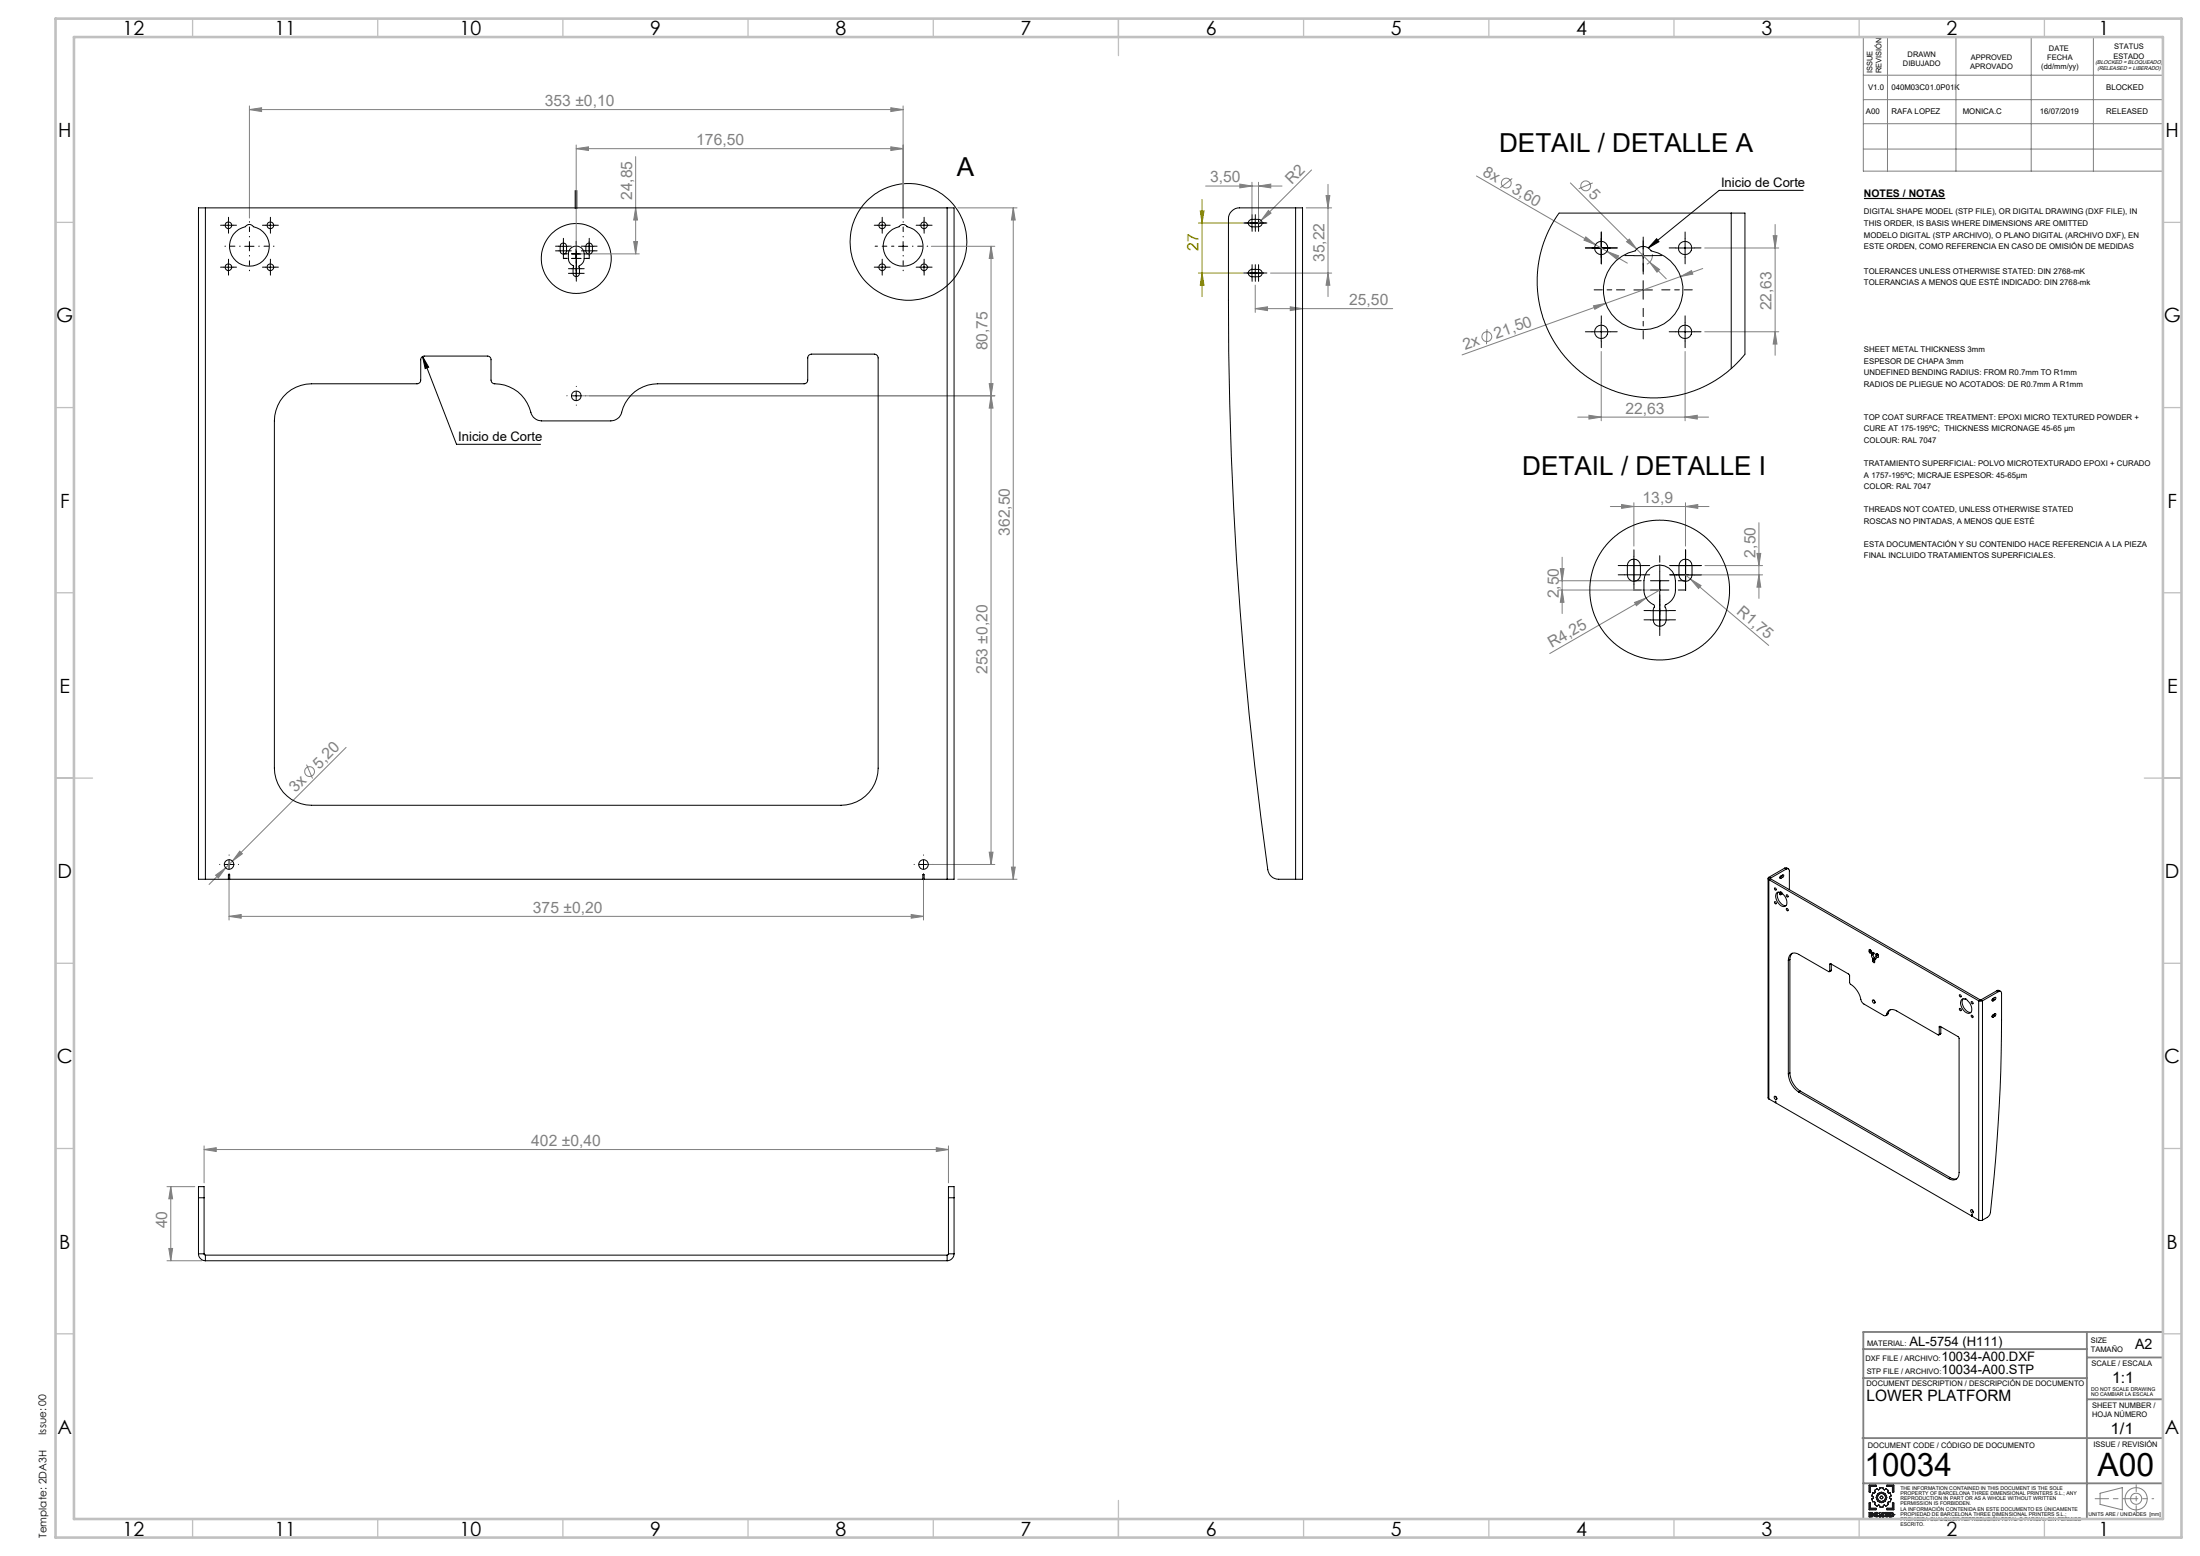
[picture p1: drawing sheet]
<svg xmlns="http://www.w3.org/2000/svg" width="594mm" height="420mm" viewBox="0 0 594 420" stroke-linecap="round" stroke-linejoin="round" font-family="sans-serif">
<path d="M503.3 53.6h21.9" fill="none" stroke="#000" stroke-width=".32"/>
<g fill="none" stroke="#808080" stroke-width=".27">
<path d="M503.1 10h80.9v36.2h-80.9zM509.6 10v36.2M528.1 10v36.2M548.4 10v36.2M565.2 10v36.2M67.3 29.6l3.3-.5v1zM67.3 28.6v30.3M67.3 29.6h176.5M155.6 39.1v28.4M240.5 39.6l3.3 .5-3.3 .5zM240.5 29.1l3.3 .5-3.3 .5zM243.8 28.6v30.3"/>
<path d="M503.1 20.3h80.9M503.1 26.9h80.9M503.1 33.4h80.9M155.6 40.1l3.3-.5v1zM155.6 40.1h88.2M171.6 56.1l.5 3.3h-1zM171.6 42.3v26.2M258.6 56.1h16M273.6 56.1l.5 3.3h-1zM273.6 56.1v181.2M325.5 50.2h20.6M334.8 49.7l3.2 .5-3.2 .5z"/>
<path d="M338 49.2v10M339.8 50.2l3.3-.5v1zM339.8 49.2v10M342.5 56.8l.7 .7-2.7 2zM352.7 56.1h6.9M354.1 45.9l-14.3 14.3M358 52.8h1.1l-.5 3.3zM358.6 49.8v30.3M398.6 47.5l40.8 23.5M408.3 48.2l-3.2 2.5M424 49.4l17.9 17.8M430 49.4l-3.7 1.6"/>
<path d="M503.1 40.2h80.9M156.6 68.5h16M171.1 65.2h1l-.5 3.3zM251.5 66.5h17.1M267.6 66.5v166.8M267.6 66.5l.5 3.3h-1zM338.9 77v7.3M343 73.7h16.6M358.6 73.7l.5 3.3h-1.1zM428.2 63.9l2.6 2.2-3.1-1.3zM433.9 67.9l3.1 1.2-.5 .8zM439.2 65.2l.7-.7 2 2.7z"/>
<path d="M441.9 67.2l3.5 3.6M445.4 70.8l4.5 4.5M445.4 70.8l2.7 2-.7 .7zM446.1 68.6l-.3 1.6-1.2 1.1M453.8 74.6l-59 21.2M453.8 74.6l2.9-1.6 .4 1zM459.7 72.5l-5.9 2.1M460.3 66.9h20M478.8 63.6h1l-.5 3.3zM479.3 60.6v35.3M338.9 83.3l3.3-.5v1zM338.9 83.3h37.1"/>
<path d="M348.4 82.8l3.3 .5-3.3 .5zM401.5 88.8l-.1 4.1M430.2 82.5l3.3-.6-2.9 1.6zM432.3 94.9v18.7M455 94.9v18.7M460.3 89.6h20M479.3 89.6l.5 3.3h-1zM156.6 106.8h112M267.1 103.6h1l-.5 3.2zM267.6 106.8l.5 3.4h-1zM426 112.6h35.3M429 112.1l3.3 .5-3.3 .5z"/>
<path d="M455 112.6l3.3-.5v1zM434.8 136.7h26.6M437.8 136.2l3.3 .5-3.3 .5zM441.1 135.7v11.7M455.1 136.7l3.3-.5v1zM455.1 135.7v11.7M420.8 156.8h19.6M420.8 159.3h26.3M421.3 153.5h1l-.5 3.3zM421.8 159.3l.5 3.3h-1zM421.8 150.4v15.2M448.1 159.3l-3.7 2.1"/>
<path d="M455.1 155.2l1.3 1.1M456.1 155.2h19.8M456.4 156.3l2.9 1.8-.7 .7zM456.4 156.3l21.2 17.9M460.3 152.7h15.6M474.4 149.4h1l-.5 3.3zM474.9 155.2l.5 3.3h-1zM474.9 141.1v20.4M441.3 162.6l3.1-1.2-2.6 2.1zM444.4 161.4l-26 15M82.8 206.4l1.6 3.7M93.5 201.7l-37.1 37"/>
<path d="M58.2 236.2l2.7-1.9-2 2.7zM61.8 236.9v11.4M64.7 229.7l.7 .8-2.6 1.9zM249.3 236.9v11.4M250.3 233.3h18.3M258.6 237.3h16M267.1 230h1l-.5 3.3zM273.1 234.1h1l-.5 3.2zM61.8 247.4l3.3-.5v.9zM61.8 247.4h187.5M246 246.9l3.3 .5-3.3 .4zM55.1 310.3l3.3-.5v1z"/>
<path d="M55.1 309.3v10M55.1 310.3h201M252.8 309.8l3.3 .5-3.3 .5zM256.1 309.3v10M45.1 320.3h7.5M45.6 337h1l-.5 3.3zM46.1 320.3v20M46.1 320.3l.5 3.3h-1zM45.1 340.3h9.4M567 403.1l6-1.6v6l-6-1.4z"/>
<circle cx="406.7" cy="49.4" r="1.32"/>
<circle cx="428.1" cy="50.2" r="1.33"/>
<circle cx="401.4" cy="90.9" r="1.32"/>
<circle cx="83.6" cy="208.3" r="1.32"/>
<circle cx="576.7" cy="404.5" r="3"/>
<circle cx="576.8" cy="404.5" r="1.5"/>
</g>
<g fill="none" stroke="#000" stroke-width=".27">
<path d="M61.7 59.6v2.5M73 59.6v2.5M238.2 59.6v2.5M249.5 59.6v2.5M338 59v2.5M338.9 59v2.5M486.9 51.4h-22.7l-19.2 15.5M60.4 72.1h2.5M60.4 60.8h2.5M61.7 70.9v2.5M66.1 66.5h2.5M67.3 65.2v2.5"/>
<path d="M71.8 72.1h2.5M71.8 60.8h2.5M73 70.9v2.5M150.8 66.5h2.6M152.1 65.2v2.5M154.3 73.8h2.5M154.3 68.5h2.5M154.3 69.8h2.5M155.6 67.3v3.7M155.6 72.5v2.6M157.8 66.5h2.5M159.1 65.2v2.5"/>
<path d="M236.9 72.1h2.5M236.9 60.8h2.5M238.2 70.9v2.5M242.6 66.5h2.5M243.8 65.2v2.5M248.2 72.1h2.6M248.2 60.8h2.6M249.5 70.9v2.5M336.8 60.2h3.4M336.8 73.7h3.4M338 72.4v2.5M338.9 72.4v2.5"/>
<path d="M429.8 66.9h5M432.3 64.4v5M441.1 78.3h5.1M441.1 69h5.1M443.7 66.5v5M443.7 75.8v5M447.3 64.4l.6 .8-2.9 1.7zM452.5 66.9h4.9M455 64.4v5M114.1 96.2l1.6 2.9-.9 .4zM114.1 96.2l9.2 23.7h22.6M429.8 89.6h5"/>
<path d="M432.3 87.1v5M452.5 89.6h4.9M455 87.1v5M154.3 106.8h2.5M155.6 105.6v2.5M438.6 152.7h5.1M441.1 150.2v5M445.6 156.8h5M445.6 159.3h5M448.1 154.3v7.5M452.6 152.7h5M452.6 155.2h5"/>
<path d="M455.1 150.2v7.5M445.6 167.3h5M445.6 164.8h5M448.1 162.3v7.5M60.6 233.3h2.5M61.8 232.1v2.5M248.1 233.3h2.5M249.3 232.1v2.5"/>
<circle cx="155.6" cy="69.8" r="9.4"/>
<circle cx="245.3" cy="65.3" r="15.8"/>
</g>
<g fill="none" stroke="#191924" stroke-width=".27">
<path d="M504.7 400.9h1.8v.3h-1.5v1.5h-.3zM504.7 405.7h.3v1.4h1.5v.4h-1.8zM505 408.5l.4 .2h-.4zM505 409l.4 .1-.4 .1zM505.3 408.3h-.6v1.2l.9-.1 .1-.3M505.3 408.3l.4 .2M505.4 408.6h.1M505.4 409.1h.1M505.7 408.5h.1M505.7 408.5l-.2 .3 .2 .3M505.7 408.5l-.1 .3 .1 .3M505.7 409.1h.1"/>
<path d="M506 408.9h.1M506 408.9l.2 .3 .5 .3 .5-.3M506 408.9l.3 .5 .5 .1 .4-.3M506.1 402.3l.7-.5 .4 .3 .3-.1 .1-.4h.8l.1 .4 .3 .1 .4-.3 .7 .5-.2 .5 .2 .2h.5l.2 .8-.4 .3v.2l.4 .3-.2 .8h-.5l-.2 .2 .2 .5-.7 .4-.4-.3-.3 .1-.1 .5h-.8l-.1-.5-.3-.1-.4 .3-.7-.4 .2-.5-.2-.2h-.5l-.2-.8 .4-.3v-.2l-.4-.3 .2-.8h.5l.2-.2zM506.4 408.9h.1M506.4 408.9l.3 .3 .2-.2M506.4 408.9l.1 .2 .4-.1M506.9 409l.3 .2M506.9 408.7l-.2-.2-.3 .4M506.9 408.7l-.4-.1-.1 .3M507.2 408.5l-.3 .2M507.2 408.5l-.5-.3-.5 .2-.2 .5"/>
<path d="M507.2 408.5l-.4-.3-.5 .1-.3 .6M507.5 408.3h.3l.5 .6v-.6h.3v1.2h-.3l-.5-.7v.7h-.3zM509.1 409l-.2 .2M509.1 409l.5 .1M509.5 400.9h1.8v1.8h-.3v-1.5h-1.5zM509.5 407.1h1.5v-1.4h.3v1.8h-1.8zM509.6 409.1h.1M509.6 409.1l-.4-.4 .2-.2h-.4v-.2h.9l-.3 .4 .3 .4M509.9 409.1h.1M509.9 409.1l-.2 .3-.3 .1-.5-.3M509.9 409.1l-.2 .3-.8-.2M510.2 408.3l1 .2 .2 .4-.3 .4-.9 .2z"/>
<path d="M510.5 408.5l.4 .1v.5h-.4zM511 408.9h.1M511.4 408.9h.1"/>
<circle cx="508" cy="404.2" r=".39"/>
<circle cx="508" cy="404.2" r="1.45"/>
<circle cx="508" cy="404.2" r="1.15"/>
</g>
<path d="M324.1 56.9h1l-.5 3.3zM324.6 53.9v26.2M323.6 60.2h12.1M323.6 73.7h12.1M324.6 73.7l.5 3.3h-1z" fill="none" stroke="#808000" stroke-width=".27"/>
<g fill="none" stroke="#000" stroke-width=".27" stroke-dasharray="15.2 1.3 1.3 1.3">
<path d="M61.7 59.5v-.9M73 59.6v-.9M238.2 59.6v-.9M249.5 59.5v-.9M338.1 58.9v-1M338.9 58.9v-1M339.8 58.9v-1M60.4 72.1h-.9M60.4 60.8h-.9M61.7 70.9v-.9M61.7 73.4v.9M61.7 62v.9"/>
<path d="M62.9 72.1h.9M62.9 60.8h.9M71.8 72.1h-.9M71.8 60.8h-.9M73 70.9v-.9M73 73.4v.9M73 62.1v.9M74.3 72.1h.9M74.3 60.8h.9M150.9 66.5h-.9M150.9 67.7h-.9M152.1 65.2v-.9"/>
<path d="M152.1 67.7v.9M152.1 67.7v-1.2M152.1 67.7h-1.2M152.1 67.7v1.3M152.1 67.7h1.3M152.1 66.5v-.9M152.1 69v.8M153.1 68.5h-.9M153.1 69.8h-.9M153.4 66.5h.8M153.4 67.7h.8M154.4 73.8h-.9"/>
<path d="M154.4 72.5h-.9M155.6 72.5v-.8M155.6 75v.9M155.6 72.5v-1.2M155.6 72.5h-1.2M155.6 72.5v1.3M155.6 72.5h1.3M155.6 71.3v-.9M155.6 73.8v.9M155.6 66v-.9M155.6 71v.9M155.6 67.3v-.9"/>
<path d="M155.6 72.3v.8M155.6 69.8v-1.3M155.6 69.8h-1.2M155.6 69.8v1.2M155.6 69.8h1.3M156.9 73.8h.8M156.9 72.5h.8M157.8 66.5h-.8M157.8 67.7h-.8M158.1 68.5h.9M158.1 69.8h.9M159.1 65.2v-.9"/>
<path d="M159.1 67.7v.9M159.1 67.7v-1.2M159.1 67.7h-1.3M159.1 67.7v1.3M159.1 67.7h1.2M159.1 66.5v-.9M159.1 69v.8M160.3 66.5h.9M160.3 67.7h.9M236.9 72.1h-.9M236.9 60.8h-.9M238.2 70.9v-.9"/>
<path d="M238.2 73.4v.9M238.2 62.1v.9M239.4 72.1h.9M239.4 60.8h.9M248.3 72.1h-.9M248.3 60.8h-.9M249.5 70.9v-.9M249.5 73.4v.9M249.5 62v.9M250.8 72.1h.9M250.8 60.8h.9M336.8 60.2h-1"/>
<path d="M336.8 73.7h-1M337.7 60.2h-1M337.7 73.7h-1M338.1 61.4v1M338.1 72.4v-1M338.1 74.9v1M338.6 60.2h-1M338.6 73.7h-1M338.9 61.4v1M338.9 72.4v-1M338.9 74.9v1M339.3 60.2h1"/>
<path d="M339.3 73.7h1M339.8 60.2v-1.3M339.8 60.2h-1.2M339.8 60.2v1.2M339.8 60.2h1.3M339.8 61.4v1M339.8 73.7v-1.3M339.8 73.7h-1.2M339.8 73.7v1.2M339.8 73.7h1.3M339.8 72.4v-1M339.8 74.9v1"/>
<path d="M340.2 60.2h1M340.2 73.7h1M341.1 60.2h1M341.1 73.7h1M429.8 66.9h-1.8M432.3 64.4v-1.8M432.3 69.4v1.8M434.8 66.9h1.8M441.2 69h-2.5M443.7 66.5v-2.5M443.7 71.5v2.5M446.2 69h2.5"/>
<path d="M452.5 66.9h-1.8M455 64.4v-1.8M455 69.4v1.8M457.5 66.9h1.8M429.8 89.6h-1.8M432.3 87.1v-1.8M432.3 92.1v1.8M434.8 89.6h1.8M452.5 89.6h-1.8M455 87.1v-1.8M455 92.1v1.8M457.5 89.6h1.8"/>
<path d="M153.1 106.8h.1M155.6 104.3h.1M155.6 109.3v.1M158.1 106.8h.1M438.7 152.7h-1.8M438.7 155.2h-1.8M441.2 155.2v1.7M441.2 150.2v-1.8M441.2 155.2v2.5M441.2 155.2h2.5M441.2 155.2v-2.5M441.2 155.2h-2.5"/>
<path d="M441.2 157.7v1.7M441.2 152.7v-1.8M443.1 156.8h-1.7M443.1 159.3h-1.7M443.7 152.7h1.7M443.7 155.2h1.7M448.1 151.8v-1.8M448.1 154.3v-1.8M452.6 152.7h-1.7M452.6 155.2h-1.7M453.1 156.8h1.8M453.1 159.3h1.8"/>
<path d="M455.1 155.2v1.7M455.1 150.2v-1.8M455.1 155.2v2.5M455.1 155.2h2.5M455.1 155.2v-2.5M455.1 155.2h-2.5M455.1 157.7v1.7M455.1 152.7v-1.8M455.1 152.7v-2.5M455.1 152.7h-2.5M455.1 152.7v2.5M455.1 152.7h2.5"/>
<path d="M457.6 152.7h1.8M457.6 155.2h1.8M445.6 167.3h-1.7M445.6 164.8h-1.7M448.1 161.8v1.7M448.1 164.3v1.7M448.1 164.8v-1.7M448.1 169.8v1.8M448.1 162.3v-1.7M448.1 167.3v1.8M450.6 167.3h1.8M450.6 164.8h1.8"/>
<path d="M59.4 233.3h-.1M61.9 230.8h.1M61.9 235.8v.1M64.4 233.3h.1M246.9 233.3h-.1M249.4 230.8h.1M249.4 235.8v.1M251.9 233.3h.1"/>
</g>
<path d="M438.7 78.2h-8.3M443.7 73.2v-8.2M448.7 78.2h8.2M443.7 83.2v8.3" fill="none" stroke="#000" stroke-width=".27" stroke-dasharray="15.2 1.3 1.3 1.3" stroke-dashoffset="13"/>
<path d="M336.1 60.2h5.7" fill="none" stroke="#000" stroke-width=".27" stroke-dasharray="15.2 1.3 1.3 1.3" stroke-dashoffset="14.3"/>
<path d="M64.9 66.5h-4.2M67.4 64v-4.2M67.4 69v4.1M69.9 66.5h4.1M243.9 64v-4.2M243.9 69v4.1M246.4 66.5h4.1" fill="none" stroke="#000" stroke-width=".27" stroke-dasharray="15.2 1.3 1.3 1.3" stroke-dashoffset="15.1"/>
<path d="M241.4 66.5h-5.1" fill="none" stroke="#000" stroke-width=".27" stroke-dasharray="15.2 1.3 1.3 1.3" stroke-dashoffset="14.6"/>
<path d="M565.7 404.5h11.1" fill="none" stroke="#808080" stroke-width=".27" stroke-dasharray="15.2 1.3 1.3 1.3" stroke-dashoffset="11.6"/>
<path d="M576.8 404.5h4.7" fill="none" stroke="#808080" stroke-width=".27" stroke-dasharray="15.2 1.3 1.3 1.3" stroke-dashoffset="14.8"/>
<path d="M576.8 400.8v7.4" fill="none" stroke="#808080" stroke-width=".27" stroke-dasharray="15.2 1.3 1.3 1.3" stroke-dashoffset="13.4"/>
<path d="M503.1 359.5h80.9v50.5h-80.9zM563.5 359.5v50.5M503.1 372h60.4M503.1 364.2h60.4M563.5 366.4h20.5M563.5 377.7h20.5M502.8 388.2h81.2M503.1 400.4h80.9" fill="none" stroke="#808080" stroke-width=".5"/>
<g fill="none" stroke="#c0c0c0" stroke-width=".35">
<path d="M52 5v5M102 5v5M152 5v5M202 5v5M252 5v5M302 5v10M352 5v5M402 5v5M452 5v5M502 5v5M552 5v5M15 60h5"/>
<path d="M584 60h5M15 110h5M584 110h5M15 160h5M584 160h5M15 210h10M579 210h10M15 260h5M584 260h5M15 310h5M584 310h5M15 360h5"/>
<path d="M584 360h5M52 410v5M102 410v5M152 410v5M202 410v5M252 410v5M302 405v10M352 410v5M402 410v5M452 410v5M502 410v5M552 410v5"/>
</g>
<path d="M15 5h574v410h-574zM20 10h564v400h-564z" fill="none" stroke="#c0c0c0" stroke-width=".7"/>
<path d="M114.1 96.2l1.6 2.9-.9 .4zM447.3 64.4l.6 .8-2.9 1.7z" fill="#000"/>
<path d="M324.1 56.9h1l-.5 3.3zM324.6 73.7l.5 3.3h-1z" fill="#808000"/>
<g fill="#808080">
<path d="M441.3 162.6l3.1-1.2-2.6 2.1z"/>
<path d="M342.5 56.8l.7 .7-2.7 2z"/>
<path d="M456.4 156.3l2.9 1.8-.7 .7z"/>
<path d="M445.4 70.8l2 2.7 .7-.7zM439.2 65.2l2.7 2-2-2.7z"/>
<path d="M433.9 67.9l2.6 2 .5-.8zM428.2 63.9l-.5 .9 3.1 1.3z"/>
<path d="M334.8 49.7l3.2 .5-3.2 .5zM339.8 50.2l3.3-.5v1zM155.6 40.1l3.3-.5v1zM240.5 39.6l3.3 .5-3.3 .5zM67.3 29.6l3.3-.5v1zM240.5 29.1l3.3 .5-3.3 .5zM61.8 247.4l3.3-.5v.9zM246 246.9l3.3 .5-3.3 .4zM429 112.1l3.3 .5-3.3 .5zM455 112.6l3.3-.5v1z"/>
<path d="M338.9 83.3l3.3-.5v1zM348.4 82.8l3.3 .5-3.3 .5z"/>
<path d="M455.1 136.7l3.3-.5v1zM437.8 136.2l3.3 .5-3.3 .5z"/>
<path d="M453.8 74.6l3.3-.6-.4-1zM430.2 82.5l.4 1 2.9-1.6z"/>
<path d="M58.2 236.2l.7 .8 2-2.7zM64.7 229.7l-1.9 2.7 2.6-1.9z"/>
<path d="M267.1 103.6h1l-.5 3.2zM267.6 66.5l.5 3.3h-1zM45.6 337h1l-.5 3.3zM46.1 320.3l.5 3.3h-1z"/>
<path d="M358 52.8h1.1l-.5 3.3zM358.6 73.7l.5 3.3h-1.1z"/>
<path d="M273.6 56.1l.5 3.3h-1zM273.1 234.1h1l-.5 3.2zM267.6 106.8l.5 3.4h-1zM267.1 230h1l-.5 3.3zM171.6 56.1l.5 3.3h-1zM171.1 65.2h1l-.5 3.3zM478.8 63.6h1l-.5 3.3zM479.3 89.6l.5 3.3h-1zM474.4 149.4h1l-.5 3.3zM474.9 155.2l.5 3.3h-1zM421.3 153.5h1l-.5 3.3zM421.8 159.3l.5 3.3h-1z"/>
<path d="M55.1 310.3l3.3-.5v1zM252.8 309.8l3.3 .5-3.3 .5z"/>
</g>
<g fill="none" stroke="#000" stroke-width=".27">
<path d="M55.5 56.1h-1.9v181.2h1.9M55.5 56.1h200.2M55.5 56.1v181.2M255.7 56.1h1.9v181.2h-1.9M255.7 56.1v181.2M337.3 59.5a3.6 3.6 0 0 1 2.9-.2 1.01 1.01 0 0 1 .6 1.1 1.01 1.01 0 0 1-1 .8h-1.8a1.02 1.02 0 0 1-.9-.6 1.02 1.02 0 0 1 .2-1.1zM349.8 56.1h-15.1a3 3 0 0 0-3 3 1161.9 1161.9 0 0 0 8.8 161.8l1.8 13.9a2.97 2.97 0 0 0 3 2.5h4.5M349.8 56.1h1.9v181.2h-1.9M349.8 56.1v181.2M420.9 57.6l50.2-.1v38.1l-1.6 1.9-2.9 2.7-4.4 3-4.5 2.2-3.7 1.1-3.4 .7-3 .2h-2.8l-2.6-.3-3.4-.6-5.4-2-3.1-1.6-2.2-1.5-4.4-3.8-2.3-2.6-1.5-2.2-1.4-2.5-1.4-3.1-1.1-3.5-.6-2.8-.3-3.1-.1-3.1 .3-2.9 .6-3.1 1-3.6 1.1-2.7zM467.4 57.5v42M63.7 62.6l.8-.7 1.8-.7a1.26 1.26 0 0 1 2.1 0 5.4 5.4 0 0 1 3.9 7.4 5.4 5.4 0 0 1-8 2.3 5.4 5.4 0 0 1-.6-8.3z"/>
<path d="M151.5 65.8a.87 .87 0 0 1 .9-.1 .87 .87 0 0 1 .6 .8v1.2a.86 .86 0 0 1-.9 .9 .86 .86 0 0 1-.9-.9v-1.2zM154.3 66.8a2.15 2.15 0 0 1 3.4 1.7v1.3a2.94 2.94 0 0 1-1.4 2.1l.2 1.9a.86 .86 0 0 1-.9 .9 .86 .86 0 0 1-.9-.9l.1-2a2.17 2.17 0 0 1-1.3-2 2.83 2.83 0 0 1 .8-3zM158.5 65.8a.87 .87 0 0 1 .9-.1 .87 .87 0 0 1 .5 .8v1.2a.88 .88 0 0 1-.8 .9 .88 .88 0 0 1-.9-.9v-1.2zM240.2 62.6l.7-.7 1.9-.7a1.23 1.23 0 0 1 2.1 0 5.4 5.4 0 0 1 3.9 7.4 5.4 5.4 0 0 1-8 2.3 5.4 5.4 0 0 1-.6-8.3zM337.3 73a3.6 3.6 0 0 1 2.9-.2 .99 .99 0 0 1 .6 1.1 .99 .99 0 0 1-1 .8h-1.8a.99 .99 0 0 1-.9-.6 .99 .99 0 0 1 .2-1.1zM436.3 70.4l1.6-1.2 1.7-.9 1.9-.6a2.53 2.53 0 0 1 4.3 0 10.7 10.7 0 0 1 7.7 14.8 10.7 10.7 0 0 1-16 4.5 10.7 10.7 0 0 1-1.2-16.6zM77.5 106a10.3 10.3 0 0 1 6.6-2.4h28.5a.97 .97 0 0 0 1-1v-5.5a.96 .96 0 0 1 1-1h17a.96 .96 0 0 1 1 1v5.5a1.02 1.02 0 0 0 1 1 10.1 10.1 0 0 1 9.9 8.2l.5 .8 .8 .6 1.4 .4h18.7a3.1 3.1 0 0 0 3-2.3 10 10 0 0 1 9.7-7.7h39.5a.96 .96 0 0 0 1-1v-6a1.02 1.02 0 0 1 1-1h17a1.09 1.09 0 0 1 1 1v110.7a10.1 10.1 0 0 1-10 10.1h-143a10.1 10.1 0 0 1-10-10.1v-93.7a10.2 10.2 0 0 1 3.4-7.6zM439.9 151.4a1.75 1.75 0 0 1 1.9-.4 1.75 1.75 0 0 1 1.1 1.7v2.5a1.76 1.76 0 0 1-1.8 1.7 1.76 1.76 0 0 1-1.7-1.7v-2.5zM444.7 154.3a4.2 4.2 0 0 1 4.7-1.6 4.2 4.2 0 0 1 3 4.1 7.7 7.7 0 0 1-.4 4.3 6.1 6.1 0 0 1-2.4 2.3l-.1 .3 .4 .9v2.7a1.75 1.75 0 0 1-1.8 1.8 1.75 1.75 0 0 1-1.7-1.8v-2.7l.3-.9v-.3a5 5 0 0 1-2.8-4.1v-2.5l.2-1.3zM453.8 151.4a1.75 1.75 0 0 1 2-.4 1.75 1.75 0 0 1 1 1.7v2.5a1.76 1.76 0 0 1-1.7 1.7 1.76 1.76 0 0 1-1.8-1.7v-2.5zM55.5 237.3h6.2v-1.2h.3v1.2h187.2v-1.2h.3v1.2h6.2M477.4 237.1v59.3l.2 .2"/>
<path d="M477.6 236.8a.34 .34 0 0 0-.2 .3 .34 .34 0 0 0 .2 .3M477.6 237.4v59.2M477.6 237.4l56.6 32.7M477.6 236.8l.4 .2M478 237v.2M478 237.2l-.4 .2M478 237.2l56.7 32.7M479.1 239.7a.31 .31 0 0 1 .4 .2 .31 .31 0 0 1-.1 .4zM480.6 236.9l.2 .2M480.9 236.6l.4 .2M480.9 236.6l-.3 .1M481.2 236.3l-.3 .3"/>
<path d="M481.3 236.8l.3-.4-.1-.3-.9 .6v.4h.2M481.3 236.8l-.5 .3M481.9 234.3l.5-.1 .5 .3M481.9 234.3l-4.3 2.5M481.9 234.3l.4 .3M482.3 234.6a.53 .53 0 0 1 .6-.1 .53 .53 0 0 1 .2 .6v5.1M482.3 234.6l-4.3 2.4M479.1 243.4a.29 .29 0 0 1 .4 .2 .29 .29 0 0 1-.1 .4zM480.1 240.8a2.72 2.72 0 0 0 2.1 3.7M480.6 241.4l.2 .1M480.7 240.9a1.01 1.01 0 0 0-1.2 .3 1.01 1.01 0 0 0 0 1.2 2.53 2.53 0 0 0 2.5 2.2 2.15 2.15 0 0 0-.5-3.1l-.2-.3M480.7 240.9l.2-.1 .4 .4"/>
<path d="M480.8 240.8l-.1 .1M480.9 240.8a.34 .34 0 0 0-.3 .3 .34 .34 0 0 0 .2 .4M480.9 241l.3 .1M480.9 241l-.3 .1M481 240.9l-.1 .1M481.3 241.2l-.5 .3M482.4 245.2a.34 .34 0 0 1 .4 .2 .34 .34 0 0 1-.2 .4zM482.4 241.5a.36 .36 0 0 1 .3 .2 .36 .36 0 0 1-.1 .5l-.2-.2zM482.8 259.2a1.73 1.73 0 0 1 .9-1.8 1.73 1.73 0 0 1 2 .2l8 4.7 .3-.2M482.8 259.2v30.7M483.3 259l-.5 .2M483.3 259v30.6"/>
<path d="M483.9 257.3l-.5 .8-.1 .9M504.7 256.5l.1-.2 .3 .2v.8l-.3-.1-.1-.3M504.7 256.5v.4M504.9 256.3l-.2 .2M505.1 256.6l.1 .2M505.1 256.6l-.4 .3M505.1 256.5v.1M505.3 257.5l.1-.2a.76 .76 0 0 1 .9 0 .76 .76 0 0 1 .2 .9v.6l-.3 .2M505.3 257.9l.4 .8M505.3 257.5v.4M505.7 258.7v.2M505.7 259v.4"/>
<path d="M505.7 258.9v.1M505.7 257.7l.4 .8M505.7 257.2l-.4 .3M505.7 257.1v.6M505.7 257.7l-.4 .2M506.1 258.5v.1M506.1 259.2l.1 .2M506.1 258.5l-.4 .2M506.1 258.7l-.4 .3M506.1 259.2l-.4 .2M506.1 258.7v.5M506.1 258.6v.1"/>
<path d="M506.1 258.6l-.4 .3M506.2 259l-.1 .9-.3-.1-.1-.4M506.4 258.8l-.3 .2M506.4 258.9l-.2 .1M506.7 257.6l.1-.2 .3 .2v.9l-.3-.1-.1-.4M506.7 257.6v.4M506.9 257.4l-.2 .2M507.1 257.8l.1 .2M507.1 257.8l-.4 .2M507.1 257.7v.1M494 260.3v1.8M494.3 260.2l4.9 2.7 .2 .4v2a8.4 8.4 0 0 1 3.1 4.7l.6 1 5.5 3.1a.5 .5 0 0 0 .8-.3"/>
<path d="M494.3 260.2l-.3 .1M494.5 261.8l-.5 .5M494.5 261.8l-.5 .3M494.5 260.2v1.6M505.7 269.9a.48 .48 0 0 1 .5 .3 .48 .48 0 0 1-.2 .6l-.5-.6zM506 270l.3 .5M509.4 273.8a1.65 1.65 0 0 1 2.7-.9l11.2 6.4 .3-.1M509.8 273.6l-.6 .5M509.8 273.6l-.4 .2M510.4 272.6l-.6 1M523.6 277.2v2M523.9 277.1l4.8 2.7 .3 .4v36.3a1.72 1.72 0 0 1-.9 1.8 1.72 1.72 0 0 1-2-.2"/>
<path d="M523.9 277.1l-.3 .1M524 278.9l-.5 .4M524 278.9l-.4 .3M524 277.1v1.8M529 272.3a.29 .29 0 0 1 .4 .1 .29 .29 0 0 1-.1 .4zM529 268.6a.29 .29 0 0 1 .4 .1 .29 .29 0 0 1-.1 .4zM529.7 269.8l.3-.2h.6a3.1 3.1 0 0 1 1.5 3.7 2.21 2.21 0 0 1-2.7-2.1l-.1-.6zM530 269.6a2.73 2.73 0 0 0 2.1 3.7M530.7 269.6l-.1 .1M532.2 274.1a.31 .31 0 0 1 .5 .1 .31 .31 0 0 1-.2 .5zM532.2 270.4a.31 .31 0 0 1 .5 .1 .31 .31 0 0 1-.2 .5zM534.2 270.1h1.1"/>
<path d="M534.2 270.1v59.2M534.7 269.9h.1M534.7 269.9l-.5 .2M534.8 269.9l.5 .2M535.3 270.1v59.2M537.8 270l.3 .2M537.8 274.4l.3 .2M538.2 269.6l.4 .3M538.2 269.6l-.3 .2M538.2 274.1l.4 .2M538.2 274.1l-.3 .1M538.4 269.3l-.2 .3"/>
<path d="M538.4 273.7l-.2 .4M538.6 274.3l.3-.5-.1-.2-.7 .3a.34 .34 0 0 0-.3 .3 .34 .34 0 0 0 .3 .4M538.6 269.9l.3-.4-.1-.3-.7 .3a.34 .34 0 0 0-.3 .3 .34 .34 0 0 0 .3 .4M538.6 274.3l-.5 .3M538.6 269.9l-.5 .3M539.2 267.4l.3-.1 .7 .3M539.2 267.4l-4.4 2.5M539.2 267.4l.4 .3M539.6 267.7a.51 .51 0 0 1 .6-.1 .51 .51 0 0 1 .2 .5 456 456 0 0 1-3.2 59.8l-.5 .6-1.4 .8M539.6 267.7l-4.3 2.4M477.6 296.6l1.8 1M479.1 296a.52 .52 0 0 1 .6 .2 .52 .52 0 0 1-.1 .6l-.5-.4z"/>
<path d="M479.4 297.6v-.4l.1 .5 52.9 30.5M479.5 296l.2 .5M479.5 297.6h-.1M482.8 289.9a6.4 6.4 0 0 0 2.9 4.9M483.3 289.6a6.4 6.4 0 0 0 2.8 4.9M483.3 289.6l-.5 .3M485.7 294.8l40.4 23.3M486.1 294.5l-.4 .3M486.1 294.5l40.5 23.4M526.6 317.9l1.1 .4 .6-.1M526.6 317.9l-.5 .2M53.6 323.3v-3h1.5v3"/>
<path d="M53.6 338.4a1.93 1.93 0 0 0 1.9 1.9M53.6 323.3v15.1M53.6 323.3h1.5M53.6 338.4h1.5M55.1 338.4l.4 .4M55.1 323.3v15.1M55.5 338.8v1.5M55.5 338.8h200.2M255.7 338.8v1.5M256.1 323.3v-3h1.5v3M256.1 338.4l-.4 .4M256.1 323.3h1.5"/>
<path d="M256.1 338.4h1.5M256.1 323.3v15.1M257.6 338.4a1.93 1.93 0 0 1-1.9 1.9M257.6 323.3v15.1M532.1 326.6a.51 .51 0 0 1 .6 .2 .51 .51 0 0 1-.1 .7l-.4-.3zM532.4 328.2v-.3l.1 .4 1.7 1M532.5 326.6l.3 .5M532.5 328.2h-.1M534.2 329.3h1.1M55.5 340.3h200.2"/>
<circle cx="61.7" cy="60.8" r=".9"/>
<circle cx="61.7" cy="72.1" r=".9"/>
<circle cx="73" cy="60.8" r=".91"/>
<circle cx="73" cy="72.1" r=".9"/>
<circle cx="238.2" cy="60.8" r=".91"/>
<circle cx="238.2" cy="72.1" r=".9"/>
<circle cx="249.5" cy="60.8" r=".9"/>
<circle cx="249.5" cy="72.1" r=".9"/>
<circle cx="432.3" cy="66.9" r="1.8"/>
<circle cx="455" cy="67" r="1.81"/>
<circle cx="432.3" cy="89.6" r="1.8"/>
<circle cx="455" cy="89.6" r="1.81"/>
<circle cx="155.6" cy="106.9" r="1.3"/>
<circle cx="448.1" cy="159.3" r="18.9"/>
<circle cx="61.8" cy="233.4" r="1.3"/>
<circle cx="249.3" cy="233.4" r="1.3"/>
</g>
<g font-size="8.7">
<text x="503.4" y="398.4">10034</text>
<text x="566.3" y="398.4">A00</text>
</g>
<g font-size="7.1">
<text x="404.8" y="41">DETAIL / DETALLE A</text>
<text x="258.4" y="47.5">A</text>
<text x="154.6" y="56.5">I</text>
<text x="411" y="128.2">DETAIL / DETALLE I</text>
</g>
<g font-size="5.3">
<text x="33.1" y="9.5">12</text>
<text x="74.1" y="9.5">11</text>
<text x="124.1" y="9.5">10</text>
<text x="175.6" y="9.5">9</text>
<text x="225.6" y="9.5">8</text>
<text x="275.6" y="9.5">7</text>
<text x="325.6" y="9.5">6</text>
<text x="375.6" y="9.5">5</text>
<text x="425.6" y="9.5">4</text>
<text x="475.6" y="9.5">3</text>
<text x="525.6" y="9.5">2</text>
<text x="566.6" y="9.5">1</text>
<text x="15.7" y="37">H</text>
<text x="584.7" y="37">H</text>
<text x="15.2" y="87">G</text>
<text x="584.2" y="87">G</text>
<text x="16.2" y="137">F</text>
<text x="585.2" y="137">F</text>
<text x="16.1" y="187">E</text>
<text x="585.1" y="187">E</text>
<text x="15.5" y="237">D</text>
<text x="584.5" y="237">D</text>
<text x="15.4" y="287">C</text>
<text x="584.4" y="287">C</text>
<text x="16" y="337">B</text>
<text x="585" y="337">B</text>
<text x="15.5" y="387">A</text>
<text x="584.5" y="387">A</text>
<text x="33.1" y="414.5">12</text>
<text x="74.1" y="414.5">11</text>
<text x="124.1" y="414.5">10</text>
<text x="175.6" y="414.5">9</text>
<text x="225.6" y="414.5">8</text>
<text x="275.6" y="414.5">7</text>
<text x="325.6" y="414.5">6</text>
<text x="375.6" y="414.5">5</text>
<text x="425.6" y="414.5">4</text>
<text x="475.6" y="414.5">3</text>
<text x="525.6" y="414.5">2</text>
<text x="566.6" y="414.5">1</text>
</g>
<g font-size="4.2" fill="#808080">
<text x="147.1" y="28.6">353 ±0,10</text>
<text x="188" y="39.2">176,50</text>
<text x="400.1" y="47.2" transform="rotate(30 400.1 47.2)">8x</text>
<text x="326.7" y="49.2">3,50</text>
<text x="348.8" y="49.9" transform="rotate(-45 348.8 49.9)">R2</text>
<text x="407.9" y="51.7" transform="rotate(30 407.9 51.7)">3,60</text>
<text x="428.7" y="52.7" transform="rotate(45 428.7 52.7)">5</text>
<text x="170.7" y="54" transform="rotate(-90 170.7 54)">24,85</text>
<text x="357.6" y="70.7" transform="rotate(-90 357.6 70.7)">35,22</text>
<text x="364.3" y="82.4">25,50</text>
<text x="478.3" y="83.8" transform="rotate(-90 478.3 83.8)">22,63</text>
<text x="266.7" y="94.6" transform="rotate(-90 266.7 94.6)">80,75</text>
<text x="395.6" y="94.5" transform="rotate(-20 395.6 94.5)">2x</text>
<text x="404" y="91.5" transform="rotate(-20 404 91.5)">21,50</text>
<text x="438.9" y="111.6">22,63</text>
<text x="443.5" y="135.7">13,9</text>
<text x="272.7" y="144.6" transform="rotate(-90 272.7 144.6)">362,50</text>
<text x="474" y="150.5" transform="rotate(-90 474 150.5)">2,50</text>
<text x="420.9" y="161.5" transform="rotate(-90 420.9 161.5)">2,50</text>
<text x="468.7" y="165.4" transform="rotate(40 468.7 165.4)">R1,75</text>
<text x="419" y="175" transform="rotate(-30 419 175)">R4,25</text>
<text x="266.7" y="181.9" transform="rotate(-90 266.7 181.9)">253 ±0,20</text>
<text x="86.1" y="207.7" transform="rotate(-45 86.1 207.7)">5,20</text>
<text x="79.8" y="214" transform="rotate(-45 79.8 214)">3x</text>
<text x="143.9" y="246.4">375 ±0,20</text>
<text x="143.4" y="309.3">402 ±0,40</text>
<text x="45.2" y="331.6" transform="rotate(-90 45.2 331.6)">40</text>
</g>
<text font-size="4.2" fill="#808000" x="323.6" y="67.8" transform="rotate(-90 323.6 67.8)">27</text>
<g font-size="4.2">
<text x="570.2" y="373.3">1:1</text>
<text x="504" y="378.2">LOWER PLATFORM</text>
<text x="569.8" y="387">1/1</text>
</g>
<text font-size="3.9" x="576.5" y="364.1">A2</text>
<g font-size="3.5">
<text x="464.7" y="50.5">Inicio de Corte</text>
<text x="123.7" y="119.1">Inicio de Corte</text>
<text x="515.6" y="363.4">AL-5754 (H111)</text>
<text x="524.2" y="370.9">10034-A00.STP</text>
<text x="524.2" y="367.3">10034-A00.DXF</text>
</g>
<g font-size="2.8">
<text x="503.3" y="53.3">NOTES / NOTAS</text>
<text x="12.5" y="387.3" transform="rotate(-90 12.5 387.3)">Issue: 00</text>
<text x="12.6" y="415.1" transform="rotate(-90 12.6 415.1)">Template: 2DA3H</text>
</g>
<g font-size="2.1">
<text x="513.8" y="17.9">DIBUJADO</text>
<text x="515.1" y="15.4">DRAWN</text>
<text x="532.1" y="16.3">APPROVED</text>
<text x="552.8" y="16.3">FECHA</text>
<text x="553.2" y="13.8">DATE</text>
<text x="570.7" y="15.8">ESTADO</text>
<text x="570.8" y="13.3">STATUS</text>
<text x="505.5" y="19.8" transform="rotate(-90 505.5 19.8)">ISSUE</text>
<text x="508" y="19.8" transform="rotate(-90 508 19.8)">REVISIÓN</text>
<text x="531.9" y="18.8">APROVADO</text>
<text x="551.1" y="18.8">(dd/mm/yy)</text>
<text x="504.4" y="24.3">V1.0</text>
<text x="510.7" y="24.3">040M03C01.0P01K</text>
<text x="568.7" y="24.3">BLOCKED</text>
<text x="503.8" y="30.8">A00</text>
<text x="510.7" y="30.8">RAFA LOPEZ</text>
<text x="529.9" y="30.8">MONICA.C</text>
<text x="550.7" y="30.8">16/07/2019</text>
<text x="568.7" y="30.8">RELEASED</text>
<text x="503.3" y="57.9">DIGITAL SHAPE MODEL (STP FILE), OR DIGITAL DRAWING (DXF FILE), IN</text>
<text x="503.3" y="61">THIS ORDER, IS BASIS WHERE DIMENSIONS ARE OMITTED</text>
<text x="503.3" y="64.1">MODELO DIGITAL (STP ARCHIVO), O PLANO DIGITAL (ARCHIVO DXF), EN</text>
<text x="503.3" y="67.2">ESTE ORDEN, COMO REFERENCIA EN CASO DE OMISIÓN DE MEDIDAS</text>
<text x="503.3" y="73.9">TOLERANCES UNLESS OTHERWISE STATED: DIN 2768-mK</text>
<text x="503.3" y="77">TOLERANCIAS A MENOS QUE ESTÉ INDICADO: DIN 2768-mk</text>
<text x="503.3" y="95.1">SHEET METAL THICKNESS 3mm</text>
<text x="503.3" y="98.2">ESPESOR DE CHAPA 3mm</text>
<text x="503.3" y="101.4">UNDEFINED BENDING RADIUS: FROM R0.7mm TO R1mm</text>
<text x="503.3" y="104.5">RADIOS DE PLIEGUE NO ACOTADOS: DE R0.7mm A R1mm</text>
<text x="503.3" y="113.3">TOP COAT SURFACE TREATMENT: EPOXI MICRO TEXTURED POWDER +</text>
<text x="503.3" y="116.5">CURE AT 175-195ºC; THICKNESS MICRONAGE 45-65 µm</text>
<text x="503.3" y="119.6">COLOUR: RAL 7047</text>
<text x="503.3" y="125.8">TRATAMIENTO SUPERFICIAL: POLVO MICROTEXTURADO EPOXI + CURADO</text>
<text x="503.3" y="128.9">A 1757-195ºC; MICRAJE ESPESOR: 45-65µm</text>
<text x="503.3" y="132">COLOR: RAL 7047</text>
<text x="503.3" y="138.3">THREADS NOT COATED, UNLESS OTHERWISE STATED</text>
<text x="503.3" y="141.4">ROSCAS NO PINTADAS, A MENOS QUE ESTÉ</text>
<text x="503.3" y="147.6">ESTA DOCUMENTACIÓN Y SU CONTENIDO HACE REFERENCIA A LA PIEZA</text>
<text x="503.3" y="150.7">FINAL INCLUIDO TRATAMIENTOS SUPERFICIALES.</text>
<text x="504.1" y="363.4">MATERIAL:</text>
<text x="564.5" y="362.4">SIZE</text>
<text x="564.5" y="364.9">TAMAÑO</text>
<text x="503.7" y="367.3">DXF FILE / ARCHIVO:</text>
<text x="504" y="370.9">STP FILE / ARCHIVO:</text>
<text x="564.7" y="368.6">SCALE / ESCALA</text>
<text x="504" y="374">DOCUMENT DESCRIPTION / DESCRIPCIÓN DE DOCUMENTO</text>
<text x="564.9" y="380.1">SHEET NUMBER /</text>
<text x="564.9" y="382.6">HOJA NÚMERO</text>
<text x="504.3" y="390.7">DOCUMENT CODE / CÓDIGO DE DOCUMENTO</text>
<text x="565.2" y="390.5">ISSUE / REVISIÓN</text>
</g>
<g font-size="1.5">
<text x="565.8" y="17.4">(BLOCKED = BLOQUEADO)</text>
<text x="566.3" y="18.8">(RELEASED = LIBERADO)</text>
</g>
<g font-size="1.4">
<text x="564.6" y="375.5">DO NOT SCALE DRAWING</text>
<text x="564.6" y="376.9">NO CAMBIAR LA ESCALA</text>
<text x="513.1" y="402.1">THE INFORMATION CONTAINED IN THIS DOCUMENT IS THE SOLE</text>
<text x="513.1" y="403.5">PROPERTY OF BARCELONA THREE DIMENSIONAL PRINTERS S.L.; ANY</text>
<text x="513.1" y="404.9">REPRODUCTION IN PART OR AS A WHOLE WITHOUT WRITTEN</text>
<text x="513.1" y="406.3">PERMISSION IS FORBIDDEN.</text>
<text x="513.1" y="407.7">LA INFORMACIÓN CONTENIDA EN ESTE DOCUMENTO ES ÚNICAMENTE</text>
<text x="513.1" y="409.1">PROPIEDAD DE BARCELONA THREE DIMENSIONAL PRINTERS S.L.;</text>
<text x="513.1" y="410.6">PROHIBIDA CUALQUIER REPRODUCIÓN TOTAL O PARCIAL SIN PERMISO</text>
<text x="513.1" y="412">ESCRITO.</text>
<text x="563.9" y="409.3">UNITS ARE / UNIDADES [mm]</text>
</g>
</svg>
